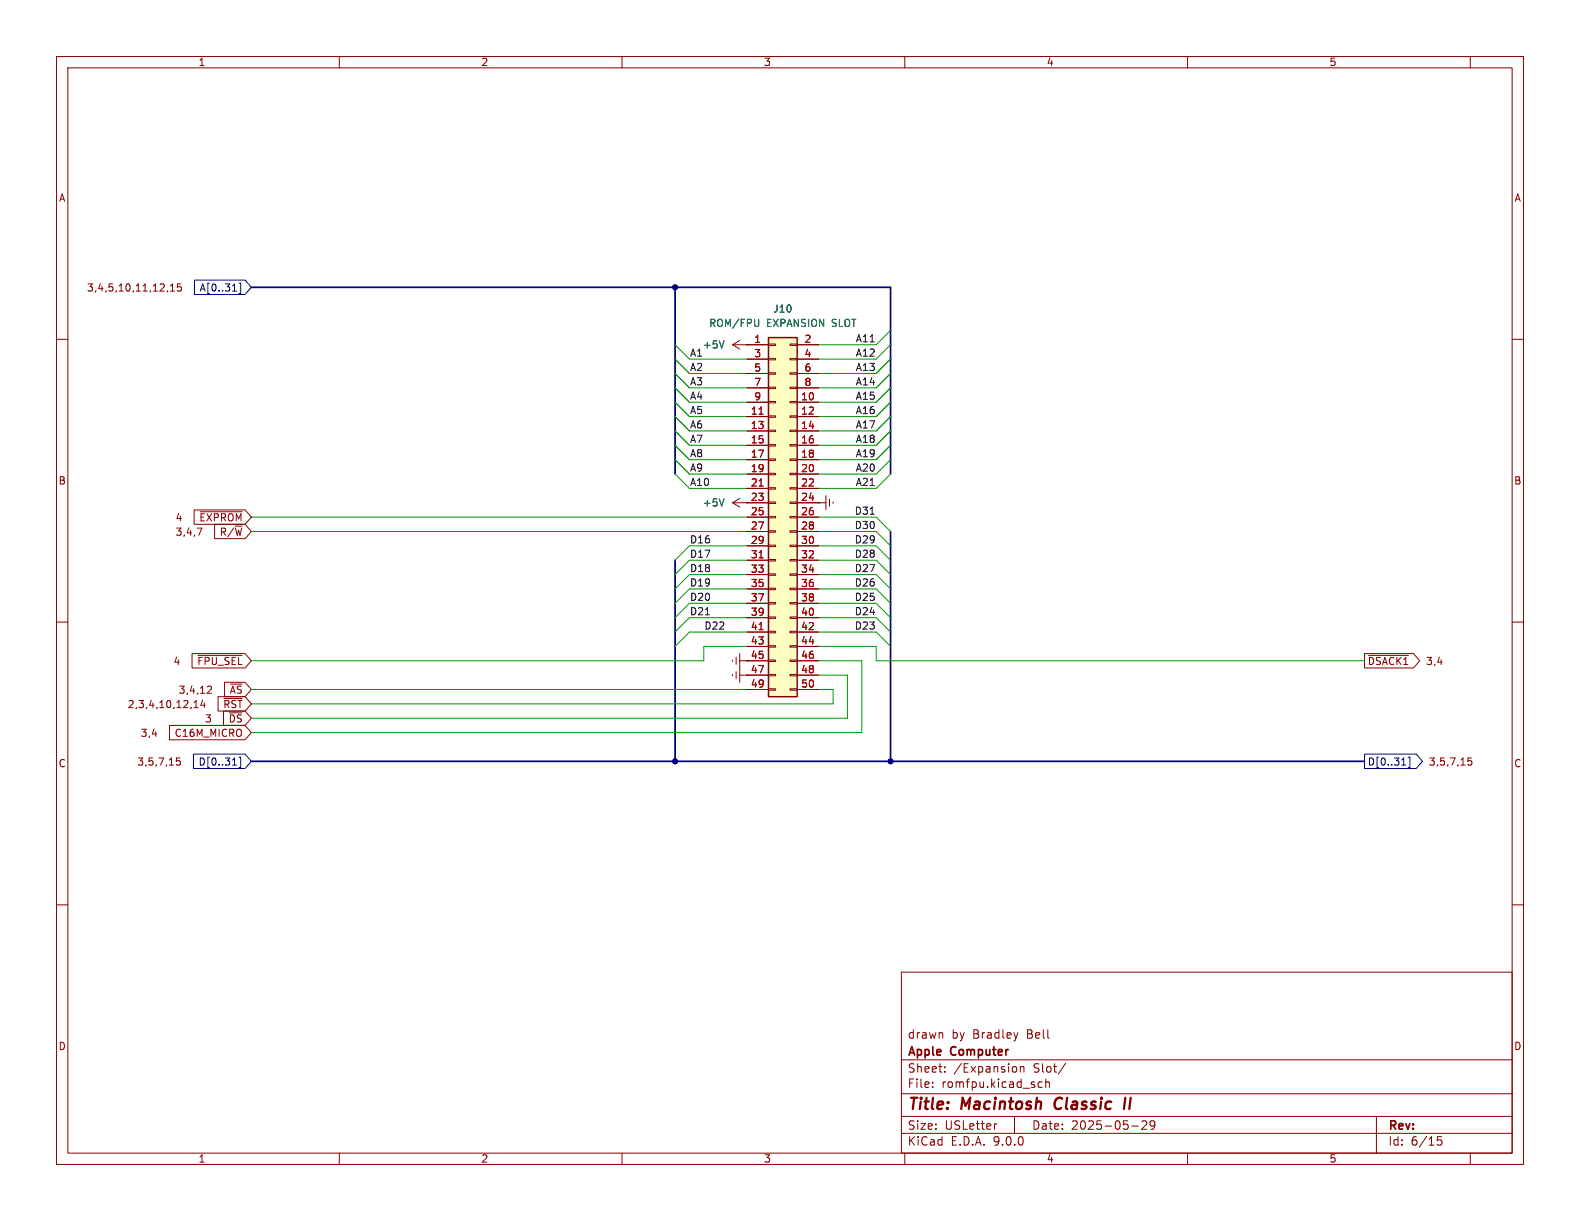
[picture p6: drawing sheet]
<svg xmlns="http://www.w3.org/2000/svg" width="279mm" height="216mm" viewBox="0 0 279 216" stroke-linecap="round" stroke-linejoin="round" font-family="sans-serif">
<g fill="none" stroke="#840000" stroke-width=".18">
<path d="M10 10h259.4v195.9h-259.4zM12 12h255.4v191.9h-255.4zM60 10v2M110 10v2M160 10v2M210 10v2M260 10v2M10 60h2M267.4 60h2M10 110h2M129.5 116.7v.3M130.2 116.2v1.3"/>
<path d="M130.8 116.8h1.3M130.8 115.6v2.5M132.1 116.8h.1M267.4 110h2M10 160h2M159.4 171.9h108v32h-108zM267.4 160h2M159.4 197.4h108M159.4 193.4h108M159.4 187.4h108M164.9 192.1v.2M164.9 191.4v.1"/>
<path d="M166.6 182.7l.1 .9M167.1 189.4v.2M167.1 188.7v.1M176.3 198.7l-.3 .1M179.4 197.4v3M179.5 188.6l.3 .3v.4l-.3 .3M180 182.6l-.4 1M180.4 188.7l.2-.1 .4 .1 .1 .9M180.4 188.6v1M184.3 191.4l-.4-.1-.3 .3v.4l.1 .2h.6M184.9 191.4l.2-.1 .4 .1 .1 .9M184.9 190.8v1.5"/>
<path d="M188.4 188l-1.3 1.9M200.1 199.1h1.2M201.9 198.3l.6-.1 .2 .1 .1 .3-.9 1.1h.9M204.2 198.8l-.3 .3h-.3l-.2-.3 .1-.5 .4-.1 .2 .1a.99 .99 0 0 1-.3 1.4h-.3M243.4 197.4v6.5M60 203.9v2M110 203.9v2M159.4 200.4h108M160 203.9v2M210 203.9v2M254.9 201h-.7l-.1 .7 .3-.1h.5l.1 .2-.1 .5-.2 .2-.6-.2M260 203.9v2"/>
</g>
<path d="M186.8 194.4a1.27 1.27 0 0 0 0 1.6M199 194.1l-.3 2M199.9 194.1l-.2 2" fill="none" stroke="#840000" stroke-width=".4"/>
<path d="M135.9 59.7h5.1v63.5h-5.1z" fill="#ffffc2"/>
<path d="M135.9 59.7h5.1v63.5h-5.1z" fill="none" stroke="#840000" stroke-width=".25"/>
<g fill="none" stroke="#840000" stroke-width=".18">
<path d="M29.7 51.4l-.2 .3M30.1 51.5h.8M30.1 50.6l.4-.4v1.3M32 50.2h-.6l-.1 .6 .2-.1h.5l.1 .2-.1 .4-.2 .2-.5-.2M129.5 61h6.4M129.5 61l1.3 .7M130.8 60.2l-1.3 .8M132.1 61h.1M132.1 63.5h3.8M132.1 66h3.8M132.1 68.6h3.8M132.1 71.1h3.8"/>
<path d="M132.1 73.7h3.8M132.1 76.2h3.8M132.1 78.7h3.8M135.9 60.8h1.3v.3h-1.3zM135.9 63.4h1.3v.2h-1.3zM135.9 65.9h1.3v.3h-1.3zM135.9 68.5h1.3v.2h-1.3zM135.9 71h1.3v.2h-1.3zM135.9 73.5h1.3v.3h-1.3zM135.9 76.1h1.3v.2h-1.3zM135.9 78.6h1.3v.3h-1.3zM139.7 60.8h1.3v.3h-1.3z"/>
<path d="M139.7 63.4h1.3v.2h-1.3zM139.7 65.9h1.3v.3h-1.3zM139.7 68.5h1.3v.2h-1.3zM139.7 71h1.3v.2h-1.3zM139.7 73.5h1.3v.3h-1.3zM139.7 76.1h1.3v.2h-1.3zM139.7 78.6h1.3v.3h-1.3zM141 61h3.8M141 63.5h3.8M141 66h3.8M141 68.6h3.8M141 71.1h3.8"/>
<path d="M141 73.7h3.8M141 76.2h3.8M141 78.7h3.8M34.3 90.2h9l1.1 1.2-1.1 1.3h-9zM34.9 93.4h.8l-.5 1.3M35.4 90.5h7.4M38 92.7h5.3l1.1 1.3-1.1 1.3h-5.3zM129.5 88.9h6.4M129.5 88.9l1.3 .8M130.8 88.1l-1.3 .8M132.1 88.9h.1M132.1 81.3h3.8"/>
<path d="M132.1 83.8h3.8M132.1 86.4h3.8M132.1 91.4h3.8M132.1 94h3.8M132.1 96.5h3.8M132.1 99.1h3.8M135.9 81.2h1.3v.2h-1.3zM135.9 83.7h1.3v.2h-1.3zM135.9 86.2h1.3v.3h-1.3zM135.9 88.8h1.3v.2h-1.3zM135.9 91.3h1.3v.3h-1.3zM135.9 93.9h1.3v.2h-1.3z"/>
<path d="M135.9 96.4h1.3v.2h-1.3zM135.9 98.9h1.3v.3h-1.3zM139.7 81.2h1.3v.2h-1.3zM139.7 83.7h1.3v.2h-1.3zM139.7 86.2h1.3v.3h-1.3zM139.7 88.8h1.3v.2h-1.3zM139.7 91.3h1.3v.3h-1.3zM139.7 93.9h1.3v.2h-1.3zM139.7 96.4h1.3v.2h-1.3zM139.7 98.9h1.3v.3h-1.3zM141 81.3h3.8M141 83.8h3.8"/>
<path d="M141 86.4h3.8M141 88.9h5M141 91.4h3.8M141 94h3.8M141 96.5h3.8M141 99.1h3.8M144.8 88.9h.1M146 87.6v2.6M146.7 88.3v1.2M147.3 88.8v.2M34 115.6h9.3l1.1 1.2-1.1 1.3h-9.3zM35 115.9h7.8"/>
<path d="M129.5 119.3v.2M130.2 118.7v1.3M130.8 119.4h5.1M130.8 118.1v2.6M132.1 119.4h.1M132.1 116.8h.1M132.1 101.6h3.8M132.1 104.1h3.8M132.1 106.7h3.8M132.1 109.2h3.8M132.1 111.8h3.8M132.1 114.3h3.8"/>
<path d="M132.1 116.8h3.8M135.9 101.5h1.3v.2h-1.3zM135.9 104h1.3v.3h-1.3zM135.9 106.6h1.3v.2h-1.3zM135.9 109.1h1.3v.2h-1.3zM135.9 111.6h1.3v.3h-1.3zM135.9 114.2h1.3v.2h-1.3zM135.9 116.7h1.3v.3h-1.3zM135.9 119.3h1.3v.2h-1.3zM139.7 101.5h1.3v.2h-1.3zM139.7 104h1.3v.3h-1.3zM139.7 106.6h1.3v.2h-1.3z"/>
<path d="M139.7 109.1h1.3v.2h-1.3zM139.7 111.6h1.3v.3h-1.3zM139.7 114.2h1.3v.2h-1.3zM139.7 116.7h1.3v.3h-1.3zM139.7 119.3h1.3v.2h-1.3zM141 101.6h3.8M141 104.1h3.8M141 106.7h3.8M141 109.2h3.8M141 111.8h3.8M141 114.3h3.8M141 116.8h3.8"/>
<path d="M141 119.4h3.8M241.3 115.6h8.7l1.1 1.2-1.1 1.3h-8.7zM242 115.9h7.1M30 128.3h13.3l1.1 1.2-1.1 1.3h-13.3zM31.8 134h-.6v.6l.1-.1 .5 .1 .1 .1-.1 .5-.1 .1-.5-.1M34.3 125.1h.7M34.3 124.2l.4-.3v1.2M35.8 123.8l-.3 .9h.8M36.1 124.3v.8M36.9 121.3l.4 .1 .1 .3-.8 .9h.8M38.6 123.2h4.7l1.1 1.3-1.1 1.2h-4.7zM39.5 125.7h3.8l1.1 1.3-1.1 1.3h-3.8z"/>
<path d="M39.6 123.5h3.2M39.7 120.6h3.6l1.1 1.3-1.1 1.3h-3.6zM132.1 121.9h3.8M135.9 121.8h1.3v.2h-1.3zM139.7 121.8h1.3v.2h-1.3zM141 121.9h3.8M260.2 134h-.6v.6l.1-.1 .5 .1 .1 .1-.1 .5-.2 .1-.4-.1"/>
</g>
<path d="M134.2 73.2h.8M134.2 85.9h.8M134.2 98.6h.8M134.2 111.3h.8" fill="none" stroke="#a90000" stroke-width=".18"/>
<path d="M134.2 56.5v1l-.3 .2M128 60.3l-.4 1.2M128 88.2l-.4 1.3" fill="none" stroke="#006464" stroke-width=".18"/>
<path d="M34.4 49.5h8.9l1.1 1.3-1.1 1.3h-8.9zM41.1 51.5h.7M42.3 50.1h.3v1.8h-.3M34.2 133.3h9.1l1.1 1.3-1.1 1.3h-9.1zM41.1 135.3h.7M42.3 133.9h.3v1.8h-.3M241.3 133.3h9.1l1.1 1.3-1.1 1.3h-9.1zM247.9 135.3h.7M249 133.9h.3v1.8h-.3" fill="none" stroke="#000084" stroke-width=".18"/>
<path d="M153.9 90.9h.7M124.7 108.7h.8" fill="none" stroke="#0f0f0f" stroke-width=".18"/>
<path d="M44.4 50.8h113.1v33M119.4 50.8v33M119.4 99.1v35.5M157.5 94v40.6M44.4 134.6h196.9" fill="none" stroke="#000084" stroke-width=".3"/>
<g fill="none" stroke="#009600" stroke-width=".18">
<path d="M157.5 58.4l-2.6 2.6h-10.1M119.4 76.2l2.5 2.5h10.2M119.4 61l2.5 2.5h10.2M119.4 63.5l2.5 2.5h10.2M119.4 66l2.5 2.6h10.2M119.4 68.6l2.5 2.5h10.2M119.4 71.1l2.5 2.6h10.2M119.4 78.7l2.5 2.6h10.2M119.4 73.7l2.5 2.5h10.2M157.5 76.2l-2.6 2.5h-10.1M157.5 61l-2.6 2.5h-10.1M157.5 63.5l-2.6 2.5h-10.1"/>
<path d="M157.5 66l-2.6 2.6h-10.1M157.5 68.6l-2.6 2.5h-10.1M157.5 71.1l-2.6 2.6h-10.1M157.5 78.7l-2.6 2.6h-10.1M157.5 73.7l-2.6 2.5h-10.1M44.4 94h87.7M44.4 91.4h87.7M119.4 83.8l2.5 2.6h10.2M119.4 81.3l2.5 2.5h10.2M132.1 99.1h-10.2l-2.5 2.5M132.1 96.5h-10.2l-2.5 2.6M144.8 99.1h10.1l2.6 2.5"/>
<path d="M144.8 96.5h10.1l2.6 2.6M144.8 94h10.1l2.6 2.5M144.8 91.4h10.1l2.6 2.6M157.5 83.8l-2.6 2.6h-10.1M157.5 81.3l-2.6 2.5h-10.1M132.1 104.1h-10.2l-2.5 2.6M132.1 114.3h-7.6v2.5h-80.1M132.1 111.8h-10.2l-2.5 2.5M132.1 101.6h-10.2l-2.5 2.5M132.1 109.2h-10.2l-2.5 2.6M132.1 106.7h-10.2l-2.5 2.5M144.8 104.1h10.1l2.6 2.6"/>
<path d="M144.8 119.4h5.1v7.6h-105.5M144.8 116.8h7.6v12.7h-108M144.8 114.3h10.1v2.5h86.4M144.8 111.8h10.1l2.6 2.5M144.8 101.6h10.1l2.6 2.5M144.8 109.2h10.1l2.6 2.6M144.8 106.7h10.1l2.6 2.5M44.4 121.9h87.7M144.8 121.9h2.5v2.6h-102.9"/>
</g>
<g fill="#000084" stroke="#000084" stroke-width=".18">
<circle cx="119.4" cy="134.6" r=".46"/>
<circle cx="157.5" cy="134.6" r=".46"/>
<circle cx="119.4" cy="50.8" r=".46"/>
</g>
<g font-size="2.8" fill="#840000">
<text x="160.4" y="196.8">Title:</text>
<text x="170.1" y="196.8">Macintosh</text>
<text x="187.3" y="196.8">Classic</text>
</g>
<g font-size="2.1" fill="#840000">
<text x="160.4" y="183.9">drawn</text>
<text x="168.3" y="183.9">by</text>
<text x="172.1" y="183.9">Bradley</text>
<text x="181.7" y="183.9">Bell</text>
<text x="160.4" y="189.9">Sheet:</text>
<text x="160.4" y="187.1">Apple</text>
<text x="168.2" y="187.1">Computer</text>
<text x="168.6" y="189.9">/Expansion</text>
<text x="182.8" y="189.9">Slot/</text>
<text x="160.4" y="192.6">File:</text>
<text x="166.5" y="192.6">romfpu.kicad_sch</text>
<text x="160.4" y="202.8">KiCad</text>
<text x="160.4" y="200">Size:</text>
<text x="167.1" y="200">USLetter</text>
<text x="168.1" y="202.8">E.D.A.</text>
<text x="175.7" y="202.8">9.0.0</text>
<text x="182.4" y="200">Date:</text>
<text x="189.4" y="200">2025-05-29</text>
<text x="245.4" y="200.2">Rev:</text>
<text x="245.4" y="202.8">Id:</text>
<text x="249.5" y="202.8">6/15</text>
</g>
<g font-size="1.8" fill="#840000">
<text x="35" y="11.9">1</text>
<text x="85" y="11.9">2</text>
<text x="135" y="11.9">3</text>
<text x="185" y="11.9">4</text>
<text x="235" y="11.9">5</text>
<text x="10.3" y="35.9">A</text>
<text x="267.7" y="35.9">A</text>
<text x="15.3" y="51.8">3,4,5,10,11,12,15</text>
<text x="10.3" y="85.9">B</text>
<text x="267.7" y="85.9">B</text>
<text x="30.9" y="94.9">3,4,7</text>
<text x="30.9" y="92.4">4</text>
<text x="35.1" y="92.4">~{EXPROM}</text>
<text x="38.8" y="94.9">R/~{W}</text>
<text x="30.6" y="117.8">4</text>
<text x="34.8" y="117.8">~{FPU_SEL}</text>
<text x="241.8" y="117.8">~{DSACK1} 3,4</text>
<text x="22.5" y="125.4">2,3,4,10,12,14</text>
<text x="31.5" y="122.9">3,4,12</text>
<text x="39.4" y="125.4">~{RST}</text>
<text x="40.5" y="122.9">~{AS}</text>
<text x="24.8" y="130.5">3,4</text>
<text x="30.8" y="130.5">C16M_MICRO</text>
<text x="36.1" y="128">3</text>
<text x="40.3" y="128">~{DS}</text>
<text x="10.3" y="135.9">C</text>
<text x="24.2" y="135.6">3,5,7,15</text>
<text x="252.6" y="135.6">3,5,7,15</text>
<text x="267.7" y="135.9">C</text>
<text x="10.3" y="185.9">D</text>
<text x="267.7" y="185.9">D</text>
<text x="35" y="205.8">1</text>
<text x="85" y="205.8">2</text>
<text x="135" y="205.8">3</text>
<text x="185" y="205.8">4</text>
<text x="235" y="205.8">5</text>
</g>
<g font-size="1.8" fill="#000084">
<text x="35.2" y="51.8">A[0..31]</text>
<text x="35" y="135.6">D[0..31]</text>
<text x="241.8" y="135.6">D[0..31]</text>
</g>
<g font-size="1.8" fill="#006464">
<text x="125.3" y="58">ROM/FPU</text>
<text x="135.5" y="58">EXPANSION</text>
<text x="136.6" y="55.5">J10</text>
<text x="147.2" y="58">SLOT</text>
<text x="124.2" y="61.8">+5V</text>
<text x="124.2" y="89.8">+5V</text>
</g>
<g font-size="1.8" fill="#0f0f0f">
<text x="121.9" y="63.2">A1</text>
<text x="121.9" y="65.7">A2</text>
<text x="151.2" y="63.2">A12</text>
<text x="151.2" y="60.6">A11</text>
<text x="151.2" y="65.7">A13</text>
<text x="121.9" y="70.8">A4</text>
<text x="121.9" y="68.2">A3</text>
<text x="151.2" y="68.2">A14</text>
<text x="151.2" y="70.8">A15</text>
<text x="121.9" y="73.3">A5</text>
<text x="121.9" y="75.9">A6</text>
<text x="151.2" y="73.3">A16</text>
<text x="151.2" y="75.9">A17</text>
<text x="121.9" y="80.9">A8</text>
<text x="121.9" y="78.4">A7</text>
<text x="121.9" y="83.5">A9</text>
<text x="151.2" y="78.4">A18</text>
<text x="151.2" y="80.9">A19</text>
<text x="151.2" y="83.5">A20</text>
<text x="121.9" y="86">A10</text>
<text x="151.2" y="86">A21</text>
<text x="151" y="91.1">D31</text>
<text x="151" y="93.6">D30</text>
<text x="121.9" y="98.7">D17</text>
<text x="121.9" y="96.2">D16</text>
<text x="121.9" y="101.3">D18</text>
<text x="151" y="101.3">D27</text>
<text x="151" y="98.7">D28</text>
<text x="151" y="96.2">D29</text>
<text x="121.9" y="106.3">D20</text>
<text x="121.9" y="103.8">D19</text>
<text x="151" y="106.3">D25</text>
<text x="151" y="103.8">D26</text>
<text x="121.9" y="108.9">D21</text>
<text x="124.5" y="111.4">D22</text>
<text x="151" y="111.4">D23</text>
<text x="151" y="108.9">D24</text>
</g>
<g font-size="1.8" fill="#a90000">
<text x="133.3" y="60.7">1</text>
<text x="133.3" y="63.2">3</text>
<text x="133.3" y="65.8">5</text>
<text x="142.2" y="60.7">2</text>
<text x="142.2" y="63.2">4</text>
<text x="142.2" y="65.8">6</text>
<text x="133.3" y="68.3">7</text>
<text x="133.3" y="70.9">9</text>
<text x="141.6" y="70.9">10</text>
<text x="142.2" y="68.3">8</text>
<text x="132.7" y="73.4">11</text>
<text x="132.7" y="75.9">13</text>
<text x="141.6" y="73.4">12</text>
<text x="141.6" y="75.9">14</text>
<text x="132.7" y="78.5">15</text>
<text x="132.7" y="81">17</text>
<text x="132.7" y="83.6">19</text>
<text x="141.6" y="78.5">16</text>
<text x="141.6" y="81">18</text>
<text x="141.6" y="83.6">20</text>
<text x="132.7" y="86.1">21</text>
<text x="132.7" y="88.6">23</text>
<text x="141.6" y="86.1">22</text>
<text x="141.6" y="88.6">24</text>
<text x="132.7" y="91.2">25</text>
<text x="132.7" y="93.7">27</text>
<text x="141.6" y="91.2">26</text>
<text x="141.6" y="93.7">28</text>
<text x="132.7" y="96.3">29</text>
<text x="132.7" y="98.8">31</text>
<text x="132.7" y="101.3">33</text>
<text x="141.6" y="96.3">30</text>
<text x="141.6" y="98.8">32</text>
<text x="141.6" y="101.3">34</text>
<text x="132.7" y="103.9">35</text>
<text x="132.7" y="106.4">37</text>
<text x="141.6" y="103.9">36</text>
<text x="141.6" y="106.4">38</text>
<text x="132.7" y="109">39</text>
<text x="132.7" y="111.5">41</text>
<text x="141.6" y="109">40</text>
<text x="141.6" y="111.5">42</text>
<text x="132.7" y="114">43</text>
<text x="132.7" y="116.6">45</text>
<text x="132.7" y="119.1">47</text>
<text x="141.6" y="114">44</text>
<text x="141.6" y="116.6">46</text>
<text x="141.6" y="119.1">48</text>
<text x="132.7" y="121.7">49</text>
<text x="141.6" y="121.7">50</text>
</g>
</svg>
